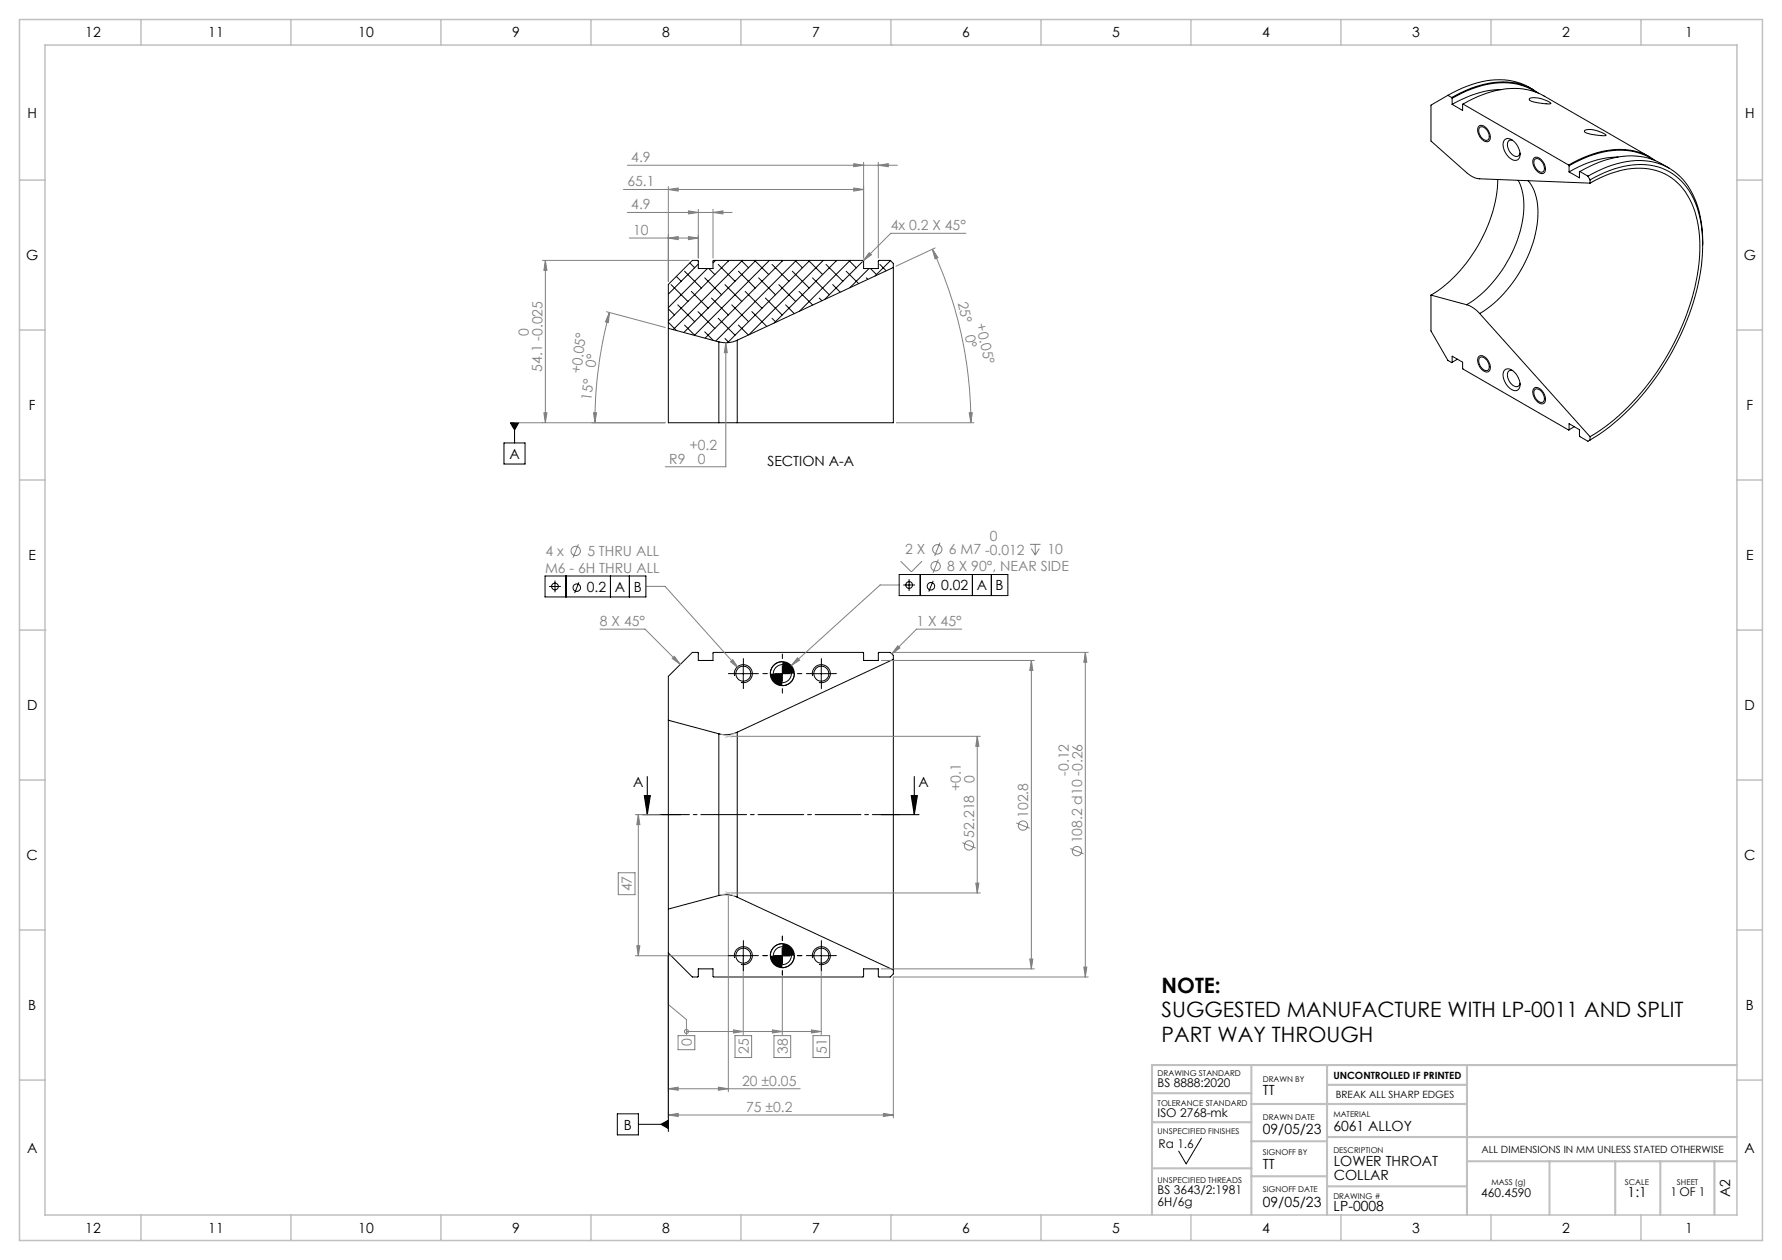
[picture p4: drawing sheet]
<svg xmlns="http://www.w3.org/2000/svg" width="841mm" height="595mm" viewBox="0 0 841 595" stroke-linecap="round" stroke-linejoin="round" font-family="sans-serif">
<g fill="none" stroke="#000" stroke-width=".47">
<path d="M683 45l-8 5v17l20 16 3 1 52 2M683 45l2 1M685 46h.1M685 46v3M690 49a41 41 0 0 1 36-5l53 30M690 49v3l-5-3M690 49l50 29M698 60a5 5 0 0 1 5 2 5 5 0 0 1-1 5 5 5 0 0 1-4-7zM708 42a46 46 0 0 0-23 7M722 47a12 12 0 0 1 10 2l-7-1a2.8 2.8 0 0 1-3-1zM723 42a35 35 0 0 0-35 1l-5 2M725 44a33 33 0 0 0-33-1l-7 3"/>
<path d="M726 44a33 33 0 0 0-34-1l-7 3M698 60a4 4 0 0 1 5 4 1.8 1.8 0 0 1-2 2 1.8 1.8 0 0 1-2-1 4 4 0 0 1-1-5zM710 66a5 5 0 0 1 7 4 4 4 0 0 1-2 6 7 7 0 0 1-5-10zM714 66a2.1 2.1 0 0 0-3 1 2.1 2.1 0 0 0 1 3 4 4 0 0 0 5 3v-1M724 75a4 4 0 0 1 5 4 2.2 2.2 0 0 1-1 3 2.2 2.2 0 0 1-3-2l-1-1a4 4 0 0 1 0-4zM724 75a4 4 0 0 1 4 2 4 4 0 0 1 1 4 2.7 2.7 0 0 1-5-2v-2zM740 78h1M741 78v3M748 62a11 11 0 0 1 10 2l-7-1a2.8 2.8 0 0 1-3-1zM764 74a46 46 0 0 0-23 7M780 75a35 35 0 0 0-35 1l-4 2M781 76a33 33 0 0 0-34-2l-7 4"/>
<path d="M788 79a35 35 0 0 0-38 0l-4 2M707 85a70 70 0 0 1-32 54M716 85a38 38 0 0 1-2 33 59 59 0 0 1-22 26M721 85a30 30 0 0 1 3 28 62 62 0 0 1-26 35M746 81l3 2M746 81l-1 3-4-3M749 83a40 40 0 0 1 36-5 33 33 0 0 1 18 29l1 9M749 83l1 2M750 85a40 40 0 0 1 36-5 33 33 0 0 1 17 29 108 108 0 0 1-22 70 101 101 0 0 1-31 29M750 86a38 38 0 0 1 35-4 33 33 0 0 1 17 29 110 110 0 0 1-26 72 95 95 0 0 1-26 23M750 85v1M317 134l8 8"/>
<path d="M319 130l2 3M323 128l8 8M326 124l2 2M326 138l8 7M330 125l-15 14M333 131l8 8M334 127l-19 18M335 127l2 3M338 123l-2 1M339 125l8 8M342 134l8 8M343 123h1"/>
<path d="M344 123l-29 29M348 128l8 8M350 123l3 3M350 123l-32 33M352 138l8 7M356 123l7 7M357 123l-34 34M358 131l8 8M363 123l-35 35M364 125l8 8M368 134l8 8M369 123h.1"/>
<path d="M369 123l-36 37M374 128l8 8M375 123l4 3M376 123l-38 38M377 138l7 6M382 123l6 7M382 123l-39 39M383 131l8 8M389 123l-36 35M390 125l8 8M393 134l4 4M394 123h1"/>
<path d="M395 123l-30 29M399 128l6 6M401 123l3 3M401 123l-24 24M407 124l-18 17M409 131l1 1M410 127l-9 9M411 127l3 3M415 125l3 3M420 123h.1M420 123l-7 7M422 126v74h-74"/>
<path d="M422 126v-2l-2-1h-5v4h-7l-1-4h-70l-1 4h-6v-4h-3l-12 11v21M422 126l-74 35M675 139v17l8 14 2 1M675 139l17 5M315 155v45h24M315 155l24 6M315 152l4 4M315 146l3 3M320 144l8 8M323 153l5 5M329 147l8 8M333 157l4 4"/>
<path d="M336 141l8 8M339 150l8 8M342 160l2 2M345 144l8 8M348 153l5 5M355 147l7 7M361 141l8 8M364 150l2 2M371 144l4 4M387 141l1 1M692 144l3 1 3 3M698 148l52 58"/>
<path d="M339 161v39M348 161a13 13 0 0 1-9 0M348 161v39M685 171v-3l5 3v3l51 29M688 170l-3 1M698 168a4 4 0 0 1 5 5 2.2 2.2 0 0 1-2 3 2.2 2.2 0 0 1-2-2l-1-1a4 4 0 0 1 0-5zM698 169a4 4 0 0 1 5 4 1.8 1.8 0 0 1-2 2 1.8 1.8 0 0 1-2-1 4 4 0 0 1-1-5zM710 175a5 5 0 0 1 7 3 4 4 0 0 1-2 6 7 7 0 0 1-5-9zM714 175a2.1 2.1 0 0 0-3 1 2.1 2.1 0 0 0 1 2 4 4 0 0 0 5 4v-1M241 200h4l-2 3zM243 200v9M339 200h9"/>
<path d="M724 183a5 5 0 0 1 4 7 5 5 0 0 1-4-7zM724 184a4 4 0 0 1 4 6 4 4 0 0 1-4-6zM238 209h10v10h-10zM741 203v-3l4 3 1 3 3 2h1M743 201l-2 2M750 206v2M257 272h48v10h-48zM259 277h6M262 274v6M267 272v10M273 275l-2 5M288 272v10"/>
<path d="M297 272v10M424 271h52v10h-52zM426 276h6M429 273v6M434 271v10M440 274l-2 5M459 271v10M468 271v10M347 319a4 4 0 0 1 3-5 4 4 0 0 1 5 4 4 4 0 0 1-5 4M347 318h7M351 314v7M366 318h7"/>
<path d="M369 314v7M369 312a6 6 0 0 0-5 6M375 318a6 6 0 0 1-6 6M383 319a4 4 0 0 1 4-5 4 4 0 0 1 5 4 4 4 0 0 1-6 4M384 318h7M388 314v7M422 311v147M422 311v-2l-2-1h-5v4h-7l-1-4h-70l-1 4h-6v-4h-3l-12 11v21M422 311l-74 35M315 340v89M315 340l24 6M339 346v77"/>
<path d="M348 346v77M348 346a13 13 0 0 1-9 0M315 429v105M339 423a13 13 0 0 1 9 0M339 423l-24 6M348 423l74 35M315 450l12 11h3v-4h6l1 4h70l1-4h7v4h5l2-1v-2M347 452a4 4 0 0 1 3-5 4 4 0 0 1 5 4 4 4 0 0 1-5 4M347 451h7M351 448v7M366 451h7M369 448v7"/>
<path d="M369 445a6 6 0 0 0-5 6M375 451a6 6 0 0 1-6 6M383 452a4 4 0 0 1 4-5 4 4 0 0 1 5 4 4 4 0 0 1-6 4M384 451h7M388 448v7M291 526h10v10h-10zM301 531h14M312 531l3-2v4zM567 537l-7 12-4-6"/>
<circle cx="262" cy="277" r="1.6"/>
<circle cx="272" cy="277" r="1.8"/>
<circle cx="429" cy="276" r="1.6"/>
<circle cx="439" cy="277" r="1.8"/>
<circle cx="351" cy="318" r="4"/>
<circle cx="369" cy="318" r="6"/>
<circle cx="369" cy="318" r="4"/>
<circle cx="388" cy="318" r="4"/>
<circle cx="351" cy="451" r="4"/>
<circle cx="369" cy="451" r="6"/>
<circle cx="369" cy="451" r="4"/>
<circle cx="388" cy="451" r="4"/>
</g>
<g fill="none" stroke="#808080" stroke-width=".47">
<path d="M296 78h128M403 77l5 1-5 1zM408 77v45M415 78l4-1v2zM415 77v45M294 89h114M315 89h5v1zM315 88v45M325 100h5l-5 1zM330 99v23M336 99v23M403 89h5l-5 1z"/>
<path d="M296 100h49M297 112h33M315 112h5v1zM325 112h5l-5 1zM336 100h5v1zM410 119l1 1-4 3zM440 118l3 4h-2zM440 118a192 192 0 0 1 18 82M441 117l-18 9M456 110h-36l-13 13M256 123h69M257 123v77"/>
<path d="M257 123l1 5h-1zM286 147l28 8M288 148l-1 4h-1zM288 148a204 204 0 0 0-7 52M343 162v4h-1zM343 162v58h-29M243 200h71M257 195h1l-1 5zM280 195h2l-1 5zM423 200h37M457 195h2l-1 5zM273 257l-3 6"/>
<path d="M444 256l-3 6M486 257h5M487 259l2 3M489 257v5M490 259l-1 3M305 277h9l34 38M424 276h-9l-42 38M425 265l5 5 5-5M443 264l-3 6M283 297h21l17 17M454 297h-21l-12 12M317 311l1-1 3 4z"/>
<path d="M345 312l1-1 2 4zM376 310l1 2-4 2zM416 312h72M422 308h92M424 305l1 1-4 3zM487 312v4h-1zM487 312v145M512 308v153M512 308l1 5h-1zM345 348h118M461 348l1 4h-1zM461 348v73"/>
<path d="M300 384h11M301 384l1 5h-1zM301 384v67M454 398l6 2M480 388l6 3M292 412h8v10h-8zM461 417h1l-1 4zM505 400l6 3M344 423v92M345 421h118M300 451h49M301 446h1l-1 5z"/>
<path d="M315 451v77M351 452v36M388 452v36M416 457h72M486 453h1v4zM512 456h1l-1 5zM315 474l9 7v7M369 462v26M514 461h-92v67M320 489h8v6h-8zM324 487h.1M324 487h64"/>
<path d="M346 486l5 1-5 1zM347 489h8v10h-8zM365 486l4 1-4 1zM365 489h8v10h-8zM383 486l5 1-5 1zM384 489h8v10h-8zM315 514l5-1v2zM315 514h63M339 513l5 1-5 1zM315 526l5-1v2zM315 526h107M417 525l5 1-5 1z"/>
<circle cx="442" cy="259" r="2.2"/>
<circle cx="272" cy="260" r="2.2"/>
<circle cx="442" cy="267" r="2.2"/>
<circle cx="457" cy="399" r="2.2"/>
<circle cx="483" cy="390" r="2.2"/>
<circle cx="508" cy="402" r="2.2"/>
<circle cx="324" cy="487" r=".9"/>
</g>
<path d="M304 375h3l-2 9zM305 366v18M430 375h3l-2 9zM431 366v18M303 384h18M416 384h18" fill="none" stroke="#000" stroke-width=".5"/>
<path d="M424 384h-111" fill="none" stroke="#000" stroke-width=".47" stroke-dasharray="21.6 1.8 1.8 1.8" stroke-dashoffset="8.8"/>
<path d="M341 347l4 1M347 346l-5 2M342 421l5 2M345 421l-4 1" fill="none" stroke="#c0c0c0" stroke-width=".47"/>
<g fill="none" stroke="#c0c0c0" stroke-width=".71">
<path d="M9 9h823v576h-823zM67 9v12M137 9v12M208 9v12M279 9v12M350 9v12M420 9v12M491 9v12M562 9v12M633 9v12M704 9v12M774 9v12"/>
<path d="M21 21h799v552h-799zM420 21h.1M9 85h12M820 85h12M9 156h12M820 156h12M9 227h12M820 227h12M9 297h12M21 297h.1M820 297h.1M820 297h12"/>
<path d="M9 368h12M820 368h12M9 439h12M820 439h12M9 510h12M820 510h12M67 573v12M137 573v12M208 573v12M279 573v12M350 573v12M420 573h.1"/>
<path d="M420 573v12M491 573v12M562 573v12M633 573v12M704 573v12M774 573v12"/>
</g>
<g fill="none" stroke="#c0c0c0" stroke-width=".99">
<path d="M544 516h47M591 503v70M626 503v70M626 512h66M692 503v70M820 503h-276v70M544 530h47M591 521h101M591 539h35M626 537h194M544 551h47M591 555h35"/>
<path d="M626 560h66M692 548h128M731 548v25M762 548v25M784 548v25M809 548v25"/>
</g>
<g fill="none" stroke="#000" stroke-width=".47" stroke-dasharray="21.6 1.8 1.8 1.8">
<path d="M347 318h-3M351 314v-3M354 318h4M362 318h-2M369 311v-2M376 318h2M384 318h-3M388 314v-3M391 318h4M351 321v4M369 325v2M388 321v4"/>
<path d="M347 451h-3M351 447v-3M351 455v3M354 451h4M362 451h-2M369 444v-2M369 458v2M376 451h2M384 451h-3M388 447v-3M388 455v3M391 451h4"/>
</g>
<g fill="#000">
<path d="M241 200h4l-2 3z"/>
<path d="M430 375h3l-2 9zM304 375h3l-2 9z"/>
</g>
<g fill="#808080">
<path d="M339 513l5 1-5 1zM315 514l5-1v2z"/>
<path d="M346 486l5 1-5 1zM365 486l4 1-4 1zM383 486l5 1-5 1zM461 348l1 4h-1zM461 417h1l-1 4z"/>
<path d="M317 311l1-1 3 4zM424 305l1 1-4 3zM345 312l3 3-2-4zM376 310l-3 4 4-2z"/>
<path d="M315 526l5-1v2zM417 525l5 1-5 1z"/>
<path d="M301 384l1 5h-1zM301 446h1l-1 5zM487 312v4h-1zM486 453h1v4z"/>
<path d="M512 308l1 5h-1zM512 456h1l-1 5z"/>
</g>
<path d="M312 531l3 2v-4zM364 451a6 6 0 0 0 5 6v-6zM369 445v6h6a6 6 0 0 0-6-6zM364 318a6 6 0 0 0 5 6v-6zM369 312v6h6a6 6 0 0 0-6-6z" fill="#000"/>
<g fill="#808080">
<path d="M457 195h2l-1 5zM440 118l3 4h-2z"/>
<path d="M336 100h5v1zM325 100h5l-5 1zM415 78l4-1v2zM403 77l5 1-5 1z"/>
<path d="M343 162l-1 4h1zM410 119l1 1-4 3z"/>
<path d="M288 148l-1 4h-1zM280 195h2l-1 5z"/>
<path d="M257 123l1 5h-1zM257 195h1l-1 5z"/>
<path d="M315 112h5v1zM325 112h5l-5 1zM315 89h5v1zM403 89h5l-5 1z"/>
</g>
<g font-size="10">
<text x="548" y="469">NOTE:</text>
<text x="548" y="480">SUGGESTED MANUFACTURE WITH LP-0011 AND SPLIT</text>
<text x="548" y="492">PART WAY THROUGH</text>
</g>
<g font-size="6.6">
<text x="40" y="18">12</text>
<text x="98" y="18">11</text>
<text x="169" y="18">10</text>
<text x="242" y="18">9</text>
<text x="312" y="18">8</text>
<text x="383" y="18">7</text>
<text x="454" y="18">6</text>
<text x="525" y="18">5</text>
<text x="596" y="18">4</text>
<text x="666" y="18">3</text>
<text x="737" y="18">2</text>
<text x="795" y="18">1</text>
<text x="13" y="55">H</text>
<text x="824" y="55">H</text>
<text x="12" y="123">G</text>
<text x="823" y="123">G</text>
<text x="14" y="194">F</text>
<text x="824" y="194">F</text>
<text x="240" y="216">A</text>
<text x="362" y="220">SECTION A-A</text>
<text x="13" y="264">E</text>
<text x="824" y="264">E</text>
<text x="277" y="279">0.2</text>
<text x="290" y="279">A</text>
<text x="299" y="279">B</text>
<text x="444" y="279">0.02</text>
<text x="461" y="279">A</text>
<text x="470" y="279">B</text>
<text x="13" y="335">D</text>
<text x="823" y="335">D</text>
<text x="299" y="371">A</text>
<text x="433" y="371">A</text>
<text x="13" y="406">C</text>
<text x="823" y="406">C</text>
<text x="13" y="477">B</text>
<text x="824" y="477">B</text>
<text x="596" y="517">TT</text>
<text x="294" y="533">B</text>
<text x="629" y="534">6061 ALLOY</text>
<text x="596" y="535">09/05/23</text>
<text x="13" y="544">A</text>
<text x="823" y="544">A</text>
<text x="596" y="552">TT</text>
<text x="629" y="550">LOWER THROAT</text>
<text x="629" y="557">COLLAR</text>
<text x="596" y="569">09/05/23</text>
<text x="768" y="565">1:1</text>
<text x="816" y="565" transform="rotate(-90 816 565)">A2</text>
<text x="629" y="572">LP-0008</text>
<text x="40" y="582">12</text>
<text x="98" y="582">11</text>
<text x="169" y="582">10</text>
<text x="242" y="582">9</text>
<text x="312" y="582">8</text>
<text x="383" y="582">7</text>
<text x="454" y="582">6</text>
<text x="525" y="582">5</text>
<text x="596" y="582">4</text>
<text x="666" y="582">3</text>
<text x="737" y="582">2</text>
<text x="795" y="582">1</text>
</g>
<g font-size="6.6" fill="#808080">
<text x="298" y="77">4.9</text>
<text x="296" y="88">65.1</text>
<text x="298" y="99">4.9</text>
<text x="299" y="111">10</text>
<text x="420" y="109">4x 0.2 X 45°</text>
<text x="452" y="143" transform="rotate(78 452 143)">25°</text>
<text x="461" y="153" transform="rotate(78 461 153)">+0.05°</text>
<text x="250" y="159" transform="rotate(-90 250 159)">0</text>
<text x="455" y="158" transform="rotate(78 455 158)">0°</text>
<text x="281" y="173" transform="rotate(-83 281 173)">0°</text>
<text x="256" y="175" transform="rotate(-90 256 175)">54.1 -0.025</text>
<text x="274" y="177" transform="rotate(-83 274 177)">+0.05°</text>
<text x="279" y="189" transform="rotate(-83 279 189)">15°</text>
<text x="325" y="212">+0.2</text>
<text x="316" y="219">R9</text>
<text x="329" y="219">0</text>
<text x="467" y="255">0</text>
<text x="257" y="262">4 x</text>
<text x="277" y="262">5 THRU ALL</text>
<text x="427" y="262">2 X</text>
<text x="448" y="262">6 M7 -0.012</text>
<text x="494" y="262">10</text>
<text x="447" y="270">8 X 90°, NEAR SIDE</text>
<text x="257" y="270">M6 - 6H THRU ALL</text>
<text x="283" y="295">8 X 45°</text>
<text x="433" y="295">1 X 45°</text>
<text x="460" y="369" transform="rotate(-90 460 369)">0</text>
<text x="504" y="366" transform="rotate(-90 504 366)">-0.12</text>
<text x="453" y="373" transform="rotate(-90 453 373)">+0.1</text>
<text x="485" y="386" transform="rotate(-90 485 386)">102.8</text>
<text x="460" y="395" transform="rotate(-90 460 395)">52.218</text>
<text x="511" y="398" transform="rotate(-90 511 398)">108.2 d10 -0.26</text>
<text x="298" y="421" transform="rotate(-90 298 421)">47</text>
<text x="326" y="494" transform="rotate(-90 326 494)">0</text>
<text x="353" y="498" transform="rotate(-90 353 498)">25</text>
<text x="372" y="498" transform="rotate(-90 372 498)">38</text>
<text x="390" y="498" transform="rotate(-90 390 498)">51</text>
<text x="350" y="512">20 ±0.05</text>
<text x="352" y="525">75 ±0.2</text>
</g>
<g font-size="5.7">
<text x="546" y="513">BS 8888:2020</text>
<text x="546" y="527">ISO 2768-mk</text>
<text x="547" y="542">Ra 1.6</text>
<text x="546" y="563">BS 3643/2:1981</text>
<text x="546" y="569">6H/6g</text>
<text x="699" y="565">460.4590</text>
<text x="788" y="564">1 OF 1</text>
</g>
<g font-size="4.7">
<text x="629" y="509">UNCONTROLLED IF PRINTED</text>
<text x="630" y="518">BREAK ALL SHARP EDGES</text>
<text x="699" y="544">ALL DIMENSIONS IN MM UNLESS STATED OTHERWISE</text>
</g>
<g font-size="3.8">
<text x="546" y="508">DRAWING STANDARD</text>
<text x="596" y="511">DRAWN BY</text>
<text x="546" y="522">TOLERANCE STANDARD</text>
<text x="629" y="527">MATERIAL</text>
<text x="596" y="528">DRAWN DATE</text>
<text x="546" y="535">UNSPECIFIED FINISHES</text>
<text x="596" y="545">SIGNOFF BY</text>
<text x="629" y="544">DESCRIPTION</text>
<text x="546" y="558">UNSPECIFIED THREADS</text>
<text x="596" y="563">SIGNOFF DATE</text>
<text x="704" y="559">MASS (g)</text>
<text x="767" y="559">SCALE</text>
<text x="791" y="559">SHEET</text>
<text x="629" y="566">DRAWING #</text>
</g>
</svg>
